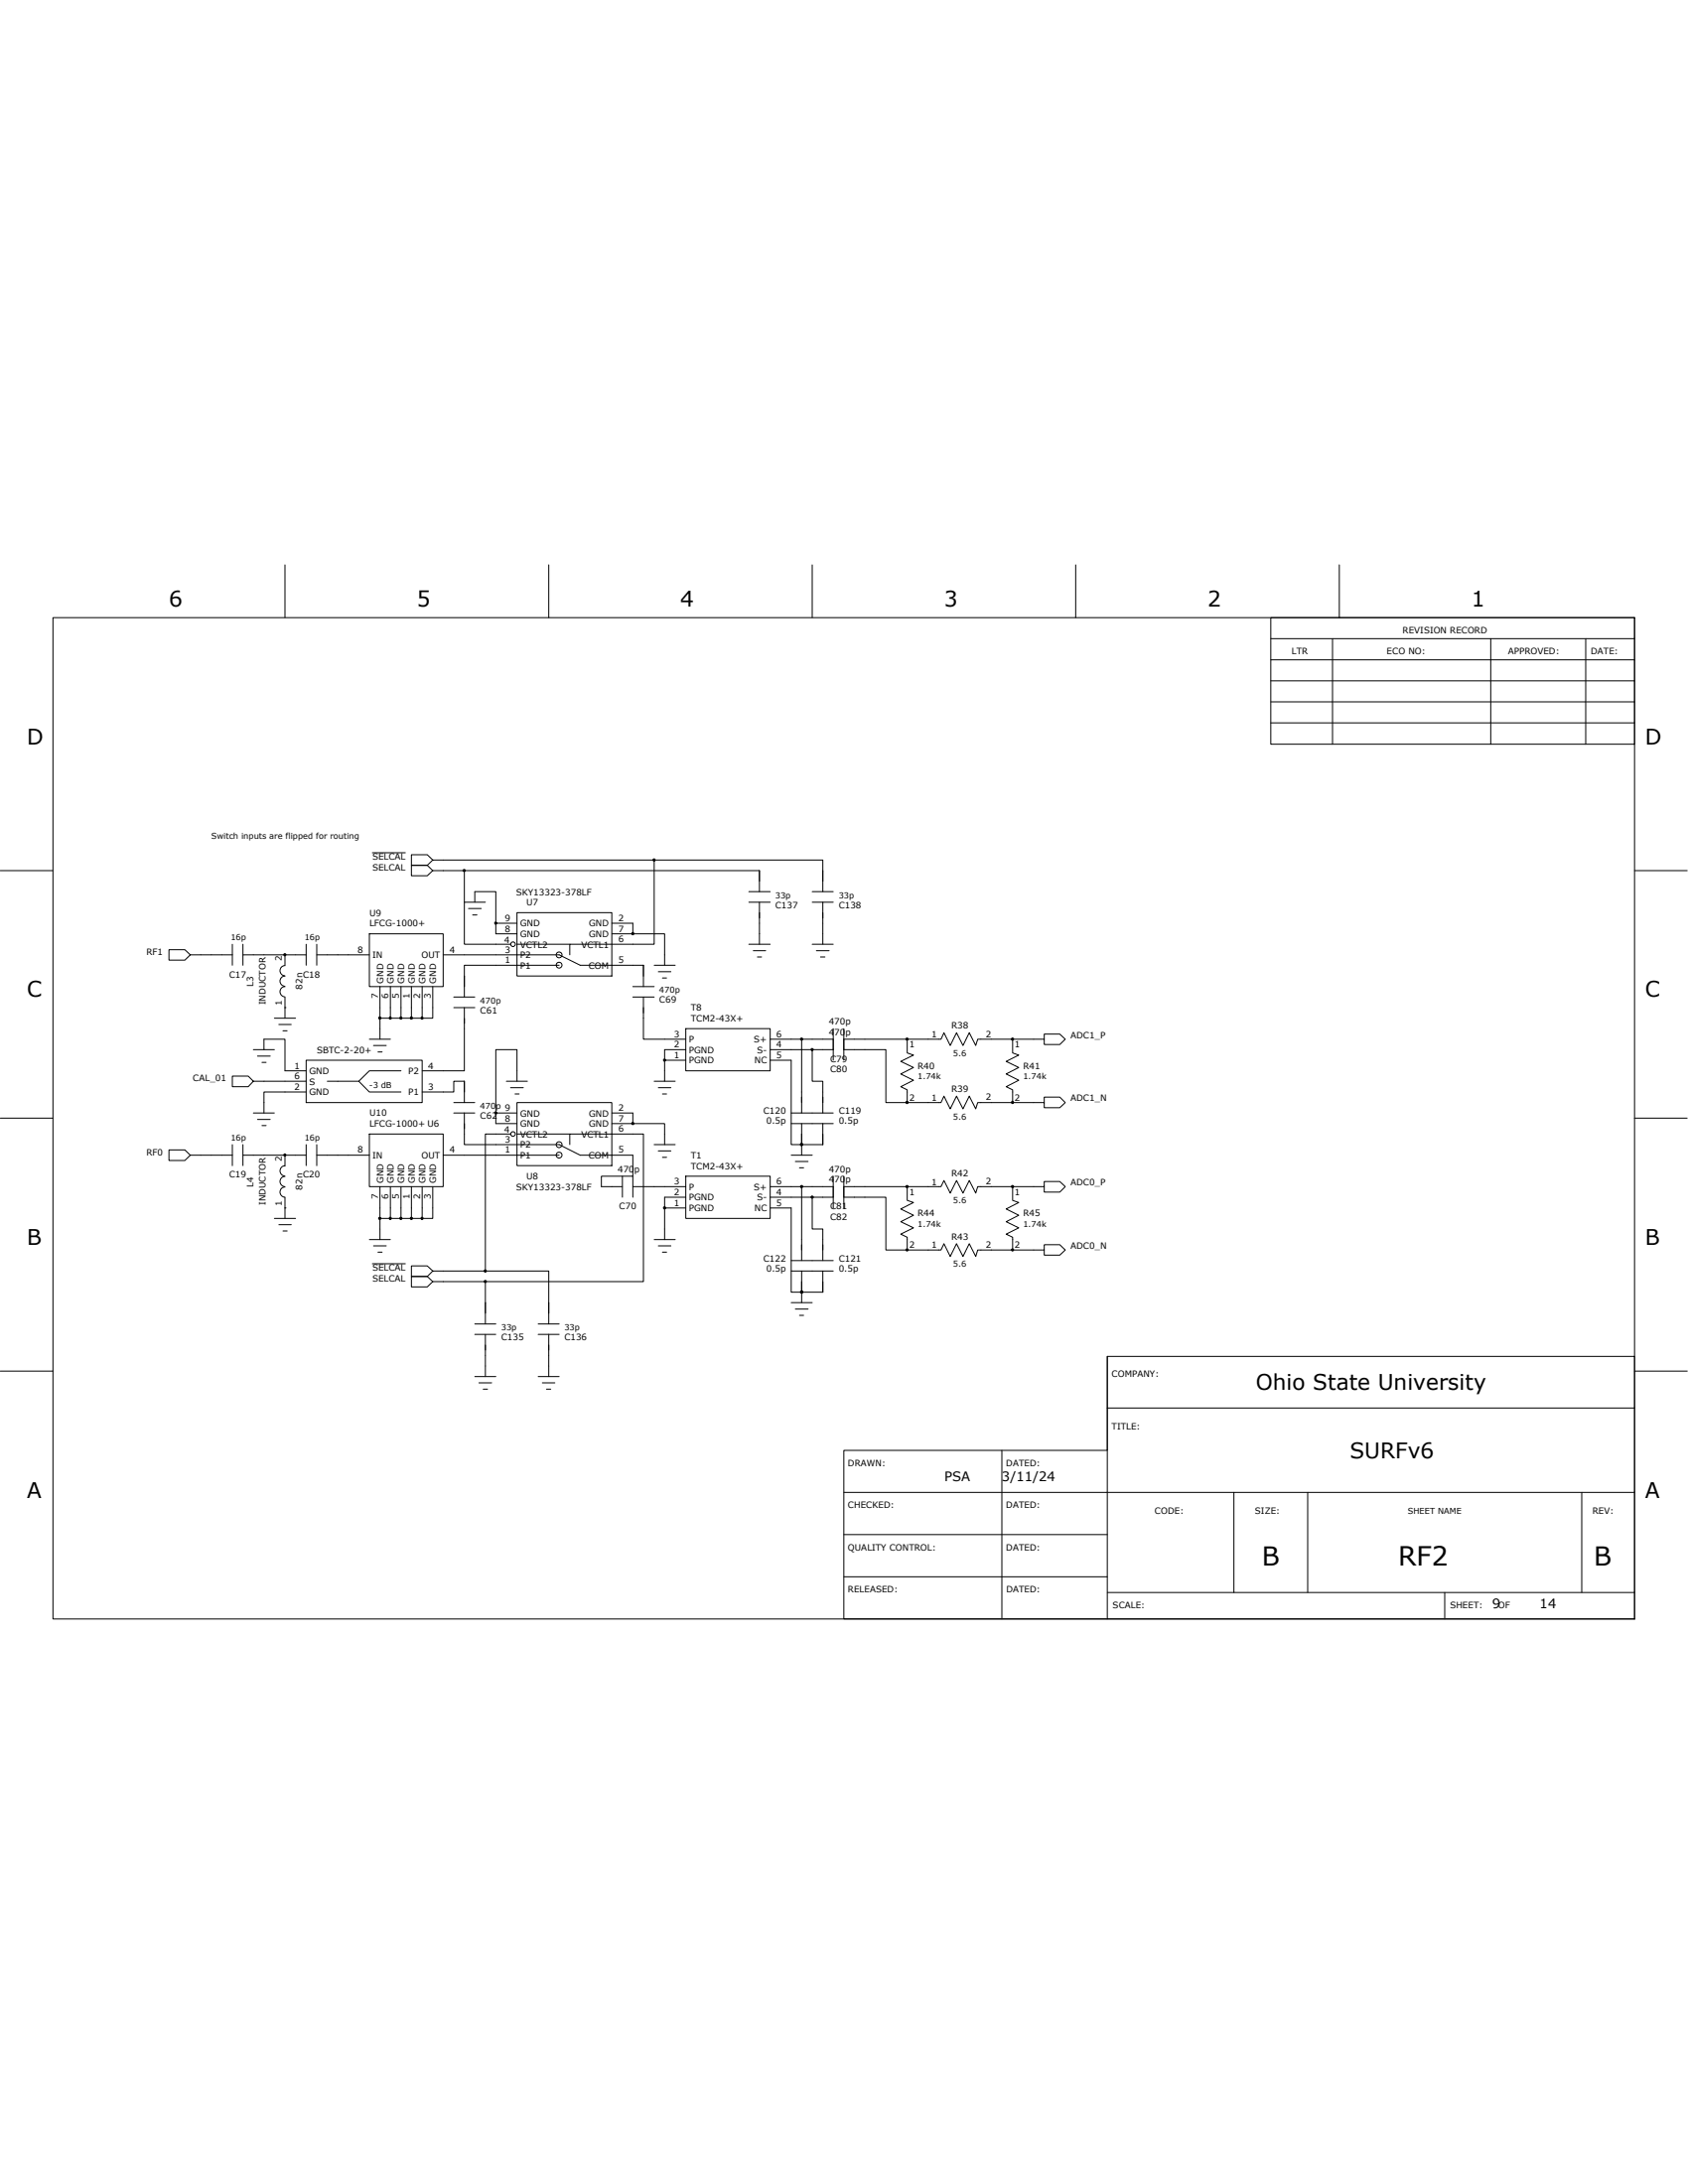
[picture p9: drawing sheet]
<svg xmlns="http://www.w3.org/2000/svg" width="216mm" height="279mm" viewBox="0 0 216 279" stroke-linecap="round" stroke-linejoin="round" font-family="sans-serif">
<g fill="none" stroke="#000" stroke-width=".13">
<path d="M6.8 79h202.3v128.1h-202.3zM36.4 72.3v6.7M70.2 72.3v6.7M103.9 72.3v6.7M137.6 72.3v6.7M162.5 79h46.6v16.2h-46.6zM171.3 72.3v6.7M162.5 81.7h46.6M162.5 84.4h46.6M162.5 89.8h46.6M162.5 92.5h46.6M162.5 87.1h46.6"/>
<path d="M170.4 81.7v13.5M190.7 81.7v13.5M202.8 81.7v13.5M0 111.4h6.8M47.2 119.5h9.5v6.7h-9.5zM47.6 109.1h4.2M55.4 111.4l-.7-.7h-2.1v1.3h2.1l.7-.6h41.7v2.7M55.4 110l-.7-.7h-2.1v1.4h2.1l.7-.7h28.3M59.4 111.4v9.4h5.9M59.4 115.4h2.7M59.9 116.2h1.7M60.5 117.1h.5"/>
<path d="M60.7 115.4v-1.3h2.7v5.4h2.7M63.4 118.1h2.7M66.1 116.8h12.2v8.1h-12.2zM78.3 118.1h2.6v1.4h4.1v4M78.3 119.5h2.6M83.7 110h21.5v4.1M83.7 110v10.8h-10.8v1.4M95.8 115.4h2.7M95.8 114.1h2.7M97.1 115.4v5.4M103.9 115.4h2.7M103.9 114.1h2.7"/>
<path d="M105.2 115.4v5.4M209.1 111.4h6.7M24.3 122.2l-.7-.7h-2v1.3h2l.7-.6h5.4M29.7 120.8v2.7M31.1 122.2h5.3M31.1 120.8v2.7M32.4 138.3l-.6-.6h-2.1v1.3h2.1l.6-.7h6.8M32.4 134.3h2.7M32.9 135.1h1.7M33.5 135.9h.5M33.8 134.3v-1.4h2.6v4.1h2.8M35.1 130.3h2.7"/>
<path d="M35.7 131.1h1.6M36.2 131.9h.5M36.4 126.2a.65 .65 0 0 0-.6 .7 .65 .65 0 0 0 .6 .6M36.4 124.9a.65 .65 0 0 0-.6 .6 .65 .65 0 0 0 .6 .7M36.4 123.5a.65 .65 0 0 0-.6 .7 .65 .65 0 0 0 .6 .6M36.4 128.9h.1M36.4 122.2v1.3M36.4 127.6v2.7M36.4 122.2h2.8M39.2 139.7h-5.4v2.7M39.2 135.6h14.8v5.5h-14.8zM39.2 120.8v2.7"/>
<path d="M40.5 122.2h6.7M40.5 120.8v2.7M41.9 138.3h4l1.3 1.4h4.1M47.2 132.9h2.7M47.8 133.8h1.6M48.3 134.6h.6M48.6 130.3h1.3M48.6 126.2v6.7M49.9 126.2v4.1h1.4M51.3 137h-4.1l-1.3 1.3M51.3 126.2v4.1h1.3M52.6 126.2v4.1h1.4"/>
<path d="M54 139.7h4v-1.4h1.4v2.8M54 126.2v4.1h1.4v-4.1M56.7 122.2h14.8l2.7 1.3h8.1v2.7M58 128.9h2.7M58 127.6h2.7M59.4 128.9v8.1h-5.4M64.8 138.3h2.7M65.3 139.1h1.6M65.9 140h.5M66.1 120.8h6.8M66.1 138.3v-4h-2.7v9.4h2.7M71.5 123.5h-12.1v4.1"/>
<path d="M80.9 127.6h2.8M80.9 126.2h2.8M82.3 127.6v5.3h5.4M83.7 138.3h2.7M83.7 123.5h2.7M84.2 139.1h1.6M84.2 124.3h1.6M84.7 140h.6M84.7 125.1h.6M85 135.6v2.7M85 135.6h2.7M87.7 134.3h-2.7v1.3"/>
<path d="M87.7 131.6h10.8v5.4h-10.8zM95.8 120.8h2.7M96.4 121.6h1.5M96.9 122.4h.5M98.5 135.6h2.7v10.8h1.3M98.5 132.9h8.1M98.5 134.3h8.1M102.5 132.9v9.5M103.9 134.3h.1M103.9 134.3v4h1.3v4.1M103.9 120.8h2.7M104.4 121.6h1.6"/>
<path d="M104.9 122.4h.6M106.6 131.6v4M107.9 134.3h5.4v6.8h7.1l.3-.9 .8 1.7 .8-1.7 .9 1.7 .8-1.7 .8 1.7 .3-.8h4.4M107.9 131.6v4M116 132.9h.1M116 132.9v1.8l.8 .3-1.6 .8 1.6 .8-1.6 .8 1.6 .8-1.6 .8 .8 .4v1.7M129.5 132.9h.1M129.5 132.9v1.8l.8 .3-1.6 .8 1.6 .8-1.6 .8 1.6 .8-1.6 .8 .8 .4v1.7M133.6 132.9v.7h2l.6-.7-.6-.6h-2v.6h-8.5l-.3 .9-.8-1.7-.8 1.7-.9-1.7-.8 1.7-.8-1.7-.3 .8h-12.5M0 143h6.8M24.3 147.8l-.7-.7h-2v1.4h2l.7-.7h5.4M29.7 146.4v2.7"/>
<path d="M31.1 146.4v2.7M32.4 142.4h2.7M32.9 143.2h1.7M33.5 144h.5M35.1 155.9h2.7M35.7 156.7h1.6M36.2 157.5h.5M36.4 147.8h-5.3M36.4 154.5h.1M36.4 151.9a.65 .65 0 0 0-.6 .6 .65 .65 0 0 0 .6 .7M36.4 150.5a.65 .65 0 0 0-.6 .7 .65 .65 0 0 0 .6 .6M36.4 149.2a.64 .64 0 0 0-.6 .6 .64 .64 0 0 0 .6 .7"/>
<path d="M36.4 147.8v1.3M36.4 153.2v2.7M36.4 147.8h2.8M39.2 146.4v2.7M40.5 146.4v2.7M47.2 145.1h9.5v6.7h-9.5zM47.2 147.8h-6.7M47.2 158.6h2.7M47.8 159.4h1.6M48.6 155.9h1.3M48.6 151.8v6.8M49.9 151.8v4.1h1.4"/>
<path d="M51.3 151.8v4.1h1.3M52.6 151.8v4.1h1.4M54 151.8v4.1h1.4v-4.1M56.7 147.8h14.8M58 142.4h2.7M58 141.1h2.7M59.4 142.4v4h12.1l2.7 1.4h6.7v2.7h-4v1.3h2.7M63.4 142.4h2.7M65.3 145.1h-3.2v17.5M66.1 145.1h6.8M66.1 141.1h12.2v8h-12.2zM72.9 146.4v-1.3h9.4v18.9h-20.2"/>
<path d="M78.3 142.4h2.6v1.3M78.3 143.7h2.6M79.6 150.5v2.7M80.9 143.7h4.1v2.7M80.9 151.8h6.8M80.9 150.5v2.7M83.7 158.6h2.7M83.7 146.4h2.7M84.2 159.4h1.6M84.2 147.2h1.6M84.7 148.1h.6M85 154.5h2.7"/>
<path d="M87.7 153.2h-2.7v5.4M87.7 150.5h10.8v5.4h-10.8zM98.5 154.5h2.7v10.8h1.3M98.5 153.2h8.1M98.5 151.8h8.1M101.2 142.4h5.4M101.2 143.7h5.4M101.2 147.8h2.7M101.7 148.6h1.7M102.3 149.4h.5M102.5 146.4h.1M102.5 151.8v9.5"/>
<path d="M102.5 143.7v4.1M103.9 153.2h.1M103.9 153.2v4h1.3v4.1M105.2 143.7v2.7h-2.7M106.6 150.5v4M107.9 153.2h5.4v6.7h7.1l.3-.8 .8 1.6 .8-1.6 .9 1.6 .8-1.6 .8 1.6 .3-.8h4.4M107.9 150.5v4M116 141.1h.1M116 151.8v1.8l.8 .2-1.6 .9 1.6 .8-1.6 .8 1.6 .8-1.6 .8 .8 .4v1.6M116 151.8h.1M116 159.9h.1M129.5 151.8v1.8l.8 .2-1.6 .9 1.6 .8-1.6 .8 1.6 .8-1.6 .8 .8 .4v1.6"/>
<path d="M129.5 151.8h.1M133.6 151.8v.7h2l.6-.7-.6-.6h-2v.6h-8.5l-.3 .8-.8-1.6-.8 1.6-.9-1.6-.8 1.6-.8-1.6-.3 .8h-12.5M133.6 141.1v.6h2l.6-.6-.6-.7h-2v.7h-4.1M133.6 159.9v.7h2l.6-.7-.6-.7h-2v.7h-4.1M209.1 143h6.7M0 175.4h6.8M47.6 161.7h4.2M48.3 160.2h.6M55.4 162.6l-.7-.7h-2.1v1.4h2.1l.7-.7h6.7M55.4 164l-.7-.7h-2.1v1.3h2.1l.7-.6h6.7M60.7 170.7h2.7M60.7 169.4h2.7"/>
<path d="M60.7 176.1h2.7M61.3 176.9h1.6M61.8 177.7h.6M62.1 162.6h8.1v6.8M62.1 164v5.4M62.1 170.7v5.4M68.8 170.7h2.7M68.8 169.4h2.7M68.8 176.1h2.7M69.4 176.9h1.6M69.9 177.7h.5M70.2 170.7v5.4"/>
<path d="M84.7 160.2h.6M101.2 161.3h5.4M101.2 162.6h5.4M101.2 166.6h2.7M101.7 167.5h1.7M102.3 168.3h.5M102.5 165.3h.1M102.5 162.6v4M105.2 162.6v2.7h-2.7M141.6 173.5v33.6M209.1 175.4h6.7M107.9 196.3h33.7"/>
<path d="M107.9 185.5h33.7v-12h67.5v33.6h-101.2zM128.1 185.5v21.6M141.6 180.1h67.5M157.8 190.9v12.8M167.3 190.9v12.8M202.3 190.9v12.8M209.1 190.9h-101.2M107.9 201.7h33.7M141.6 203.7h67.5M184.8 203.7v3.4"/>
<circle cx="65.6" cy="120.8" r=".3"/>
<circle cx="71.5" cy="123.5" r=".38"/>
<circle cx="71.5" cy="122.2" r=".38"/>
<circle cx="65.6" cy="145.1" r=".3"/>
<circle cx="71.5" cy="146.4" r=".38"/>
<circle cx="71.5" cy="147.8" r=".38"/>
</g>
<g fill="#000" stroke="#000" stroke-width=".13">
<path d="M59.3 111.3h.2v.2h-.2z" fill-rule="evenodd"/>
<path d="M63.3 118h.2v.2h-.2z" fill-rule="evenodd"/>
<path d="M83.6 109.9h.2v.2h-.2z" fill-rule="evenodd"/>
<path d="M36.3 122h.2v.2h-.2z" fill-rule="evenodd"/>
<path d="M49.8 130.1h.2v.2h-.2z" fill-rule="evenodd"/>
<path d="M51.2 130.1h.2v.2h-.2z" fill-rule="evenodd"/>
<path d="M53.9 130.1h.2v.2h-.2z" fill-rule="evenodd"/>
<path d="M84.9 135.5h.2v.2h-.2z" fill-rule="evenodd"/>
<path d="M102.4 132.8h.2v.2h-.2z" fill-rule="evenodd"/>
<path d="M103.8 134.2h.2v.2h-.2z" fill-rule="evenodd"/>
<path d="M115.9 132.8h.2v.2h-.2z" fill-rule="evenodd"/>
<path d="M129.4 132.8h.2v.2h-.2z" fill-rule="evenodd"/>
<path d="M36.3 147.7h.2v.2h-.2z" fill-rule="evenodd"/>
<path d="M49.8 155.8h.2v.2h-.2z" fill-rule="evenodd"/>
<path d="M51.2 155.8h.2v.2h-.2z" fill-rule="evenodd"/>
<path d="M53.9 155.8h.2v.2h-.2z" fill-rule="evenodd"/>
<path d="M63.3 142.3h.2v.2h-.2z" fill-rule="evenodd"/>
<path d="M80.8 143.6h.2v.2h-.2z" fill-rule="evenodd"/>
<path d="M84.9 154.4h.2v.2h-.2z" fill-rule="evenodd"/>
<path d="M102.4 146.3h.2v.2h-.2z" fill-rule="evenodd"/>
<path d="M102.4 146.3h.2v.2h-.2z" fill-rule="evenodd"/>
<path d="M103.8 153h.2v.2h-.2z" fill-rule="evenodd"/>
<path d="M115.9 159.8h.2v.2h-.2z" fill-rule="evenodd"/>
<path d="M129.4 140.9h.2v.2h-.2z" fill-rule="evenodd"/>
<path d="M129.4 151.7h.2v.2h-.2z" fill-rule="evenodd"/>
<path d="M129.4 159.8h.2v.2h-.2z" fill-rule="evenodd"/>
<path d="M62 163.8h.2v.2h-.2z" fill-rule="evenodd"/>
<path d="M62 162.5h.2v.2h-.2z" fill-rule="evenodd"/>
<circle cx="80.9" cy="119.4" r=".15"/>
<circle cx="48.6" cy="130.2" r=".15"/>
<circle cx="52.6" cy="130.2" r=".15"/>
<circle cx="48.6" cy="155.9" r=".15"/>
<circle cx="52.6" cy="155.9" r=".15"/>
<circle cx="102.5" cy="151.8" r=".15"/>
<circle cx="116" cy="151.8" r=".15"/>
<circle cx="116" cy="141" r=".15"/>
<circle cx="102.5" cy="165.3" r=".15"/>
</g>
<text font-size="3.4" x="178.8" y="200.3">RF2</text>
<g font-size="3.3">
<text x="161.4" y="200.3">B</text>
<text x="203.9" y="200.3">B</text>
</g>
<g font-size="2.8">
<text x="21.6" y="77.6">6</text>
<text x="53.3" y="77.6">5</text>
<text x="87" y="77.6">4</text>
<text x="120.7" y="77.6">3</text>
<text x="154.5" y="77.6">2</text>
<text x="188.2" y="77.6">1</text>
<text x="3.4" y="95.2">D</text>
<text x="210.4" y="95.2">D</text>
<text x="3.4" y="127.6">C</text>
<text x="210.4" y="127.6">C</text>
<text x="3.4" y="159.2">B</text>
<text x="210.4" y="159.2">B</text>
<text x="160.6" y="177.8">Ohio State University</text>
<text x="3.4" y="191.6">A</text>
<text x="172.7" y="186.6">SURFv6</text>
<text x="210.4" y="191.6">A</text>
</g>
<g font-size="1.7">
<text x="120.8" y="189.5">PSA</text>
<text x="128.1" y="189.5">3/11/24</text>
<text x="190.9" y="205.7">9</text>
<text x="196.9" y="205.7">14</text>
</g>
<g font-size="1.1">
<text x="165.2" y="83.7">LTR</text>
<text x="177.4" y="83.7">ECO NO:</text>
<text x="179.4" y="81">REVISION RECORD</text>
<text x="192.9" y="83.7">APPROVED:</text>
<text x="203.5" y="83.7">DATE:</text>
<text x="47.6" y="111.4">SELCAL</text>
<text x="47.6" y="110">SELCAL</text>
<text x="47.2" y="117.2">U9</text>
<text x="47.2" y="118.5">LFCG-1000+</text>
<text x="64.6" y="119.2">8</text>
<text x="64.6" y="117.9">9</text>
<text x="66" y="114.5">SKY13323-378LF</text>
<text x="66.5" y="119.9">GND</text>
<text x="66.5" y="118.5">GND</text>
<text x="67.3" y="115.8">U7</text>
<text x="75.3" y="119.9">GND</text>
<text x="75.3" y="118.5">GND</text>
<text x="79.1" y="117.9">2</text>
<text x="79.1" y="119.2">7</text>
<text x="99.2" y="116.1">C137</text>
<text x="107.3" y="116.1">C138</text>
<text x="18.7" y="122.2">RF1</text>
<text x="29.3" y="125">C17</text>
<text x="36" y="123" transform="rotate(-90 36 123)">2</text>
<text x="38.8" y="125">C18</text>
<text x="45.7" y="121.9">8</text>
<text x="47.6" y="122.6">IN</text>
<text x="49" y="125.8" transform="rotate(-90 49 125.8)">GND</text>
<text x="50.4" y="125.8" transform="rotate(-90 50.4 125.8)">GND</text>
<text x="51.7" y="125.8" transform="rotate(-90 51.7 125.8)">GND</text>
<text x="53" y="125.8" transform="rotate(-90 53 125.8)">GND</text>
<text x="53.9" y="122.6">OUT</text>
<text x="54.4" y="125.8" transform="rotate(-90 54.4 125.8)">GND</text>
<text x="55.8" y="125.8" transform="rotate(-90 55.8 125.8)">GND</text>
<text x="57.5" y="121.9">4</text>
<text x="64.5" y="120.6">4</text>
<text x="64.6" y="123.2">1</text>
<text x="64.6" y="121.9">3</text>
<text x="66.5" y="123.9">P1</text>
<text x="66.5" y="122.6">P2</text>
<text x="66.5" y="121.2">VCTL2</text>
<text x="74.3" y="121.2">VCTL1</text>
<text x="75.3" y="123.9">COM</text>
<text x="79.1" y="123.2">5</text>
<text x="79.1" y="120.5">6</text>
<text x="32.4" y="126.2" transform="rotate(-90 32.4 126.2)">L3</text>
<text x="34" y="128.6" transform="rotate(-90 34 128.6)">INDUCTOR</text>
<text x="36" y="128.7" transform="rotate(-90 36 128.7)">1</text>
<text x="38.7" y="126.6" transform="rotate(-90 38.7 126.6)">82n</text>
<text x="48.3" y="127.7" transform="rotate(-90 48.3 127.7)">7</text>
<text x="49.7" y="127.7" transform="rotate(-90 49.7 127.7)">6</text>
<text x="51" y="127.7" transform="rotate(-90 51 127.7)">5</text>
<text x="52.4" y="127.7" transform="rotate(-90 52.4 127.7)">1</text>
<text x="53.7" y="127.7" transform="rotate(-90 53.7 127.7)">2</text>
<text x="55.1" y="127.7" transform="rotate(-90 55.1 127.7)">3</text>
<text x="61.4" y="129.6">C61</text>
<text x="84.3" y="128.2">C69</text>
<text x="88.4" y="129.3">T8</text>
<text x="88.4" y="130.7">TCM2-43X+</text>
<text x="106" y="131.1">470p</text>
<text x="121.7" y="131.6">R38</text>
<text x="37.7" y="136.7">1</text>
<text x="39.5" y="137.4">GND</text>
<text x="40.5" y="134.7">SBTC-2-20+</text>
<text x="52.2" y="137.4">P2</text>
<text x="54.8" y="136.7">4</text>
<text x="86.2" y="135.4">1</text>
<text x="86.2" y="134">2</text>
<text x="86.2" y="132.7">3</text>
<text x="88.1" y="136.1">PGND</text>
<text x="88.1" y="134.7">PGND</text>
<text x="88.1" y="133.4">P</text>
<text x="96.4" y="133.4">S+</text>
<text x="96.5" y="136.1">NC</text>
<text x="96.8" y="134.7">S-</text>
<text x="99.3" y="135.4">5</text>
<text x="99.3" y="134">4</text>
<text x="99.3" y="132.7">6</text>
<text x="106" y="132.4">470p</text>
<text x="106.2" y="135.8">C79</text>
<text x="106.2" y="137.2">C80</text>
<text x="116.3" y="134">1</text>
<text x="117.4" y="136.7">R40</text>
<text x="119.2" y="132.7">1</text>
<text x="126.1" y="132.7">2</text>
<text x="129.8" y="134">1</text>
<text x="130.9" y="136.7">R41</text>
<text x="136.9" y="132.8">ADC1_P</text>
<text x="24.7" y="138.3">CAL_01</text>
<text x="37.7" y="139.4">2</text>
<text x="37.7" y="138.1">6</text>
<text x="39.5" y="138.7">S</text>
<text x="39.5" y="140.1">GND</text>
<text x="47.2" y="142.8">U10</text>
<text x="52.2" y="140.1">P1</text>
<text x="54.8" y="139.4">3</text>
<text x="61.4" y="143.1">C62</text>
<text x="64.6" y="143.5">8</text>
<text x="66.5" y="142.8">GND</text>
<text x="75.3" y="142.8">GND</text>
<text x="79.1" y="142.1">2</text>
<text x="79.1" y="143.5">7</text>
<text x="97.6" y="142.5">C120</text>
<text x="98" y="143.8">0.5p</text>
<text x="107.3" y="142.5">C119</text>
<text x="107.3" y="143.8">0.5p</text>
<text x="116.3" y="140.8">2</text>
<text x="119.2" y="140.8">1</text>
<text x="121.7" y="139.7">R39</text>
<text x="126.1" y="140.8">2</text>
<text x="129.8" y="140.8">2</text>
<text x="136.9" y="140.9">ADC1_N</text>
<text x="18.7" y="147.8">RF0</text>
<text x="36" y="148.6" transform="rotate(-90 36 148.6)">2</text>
<text x="45.7" y="147.5">8</text>
<text x="47.2" y="144.2">LFCG-1000+ U6</text>
<text x="47.6" y="148.2">IN</text>
<text x="53.9" y="148.2">OUT</text>
<text x="57.5" y="147.5">4</text>
<text x="64.5" y="144.9">4</text>
<text x="64.6" y="147.5">1</text>
<text x="64.6" y="146.2">3</text>
<text x="66.5" y="148.2">P1</text>
<text x="66.5" y="146.9">P2</text>
<text x="66.5" y="145.5">VCTL2</text>
<text x="66.5" y="144.2">GND</text>
<text x="74.3" y="145.5">VCTL1</text>
<text x="75.3" y="148.2">COM</text>
<text x="75.3" y="144.2">GND</text>
<text x="79" y="149.9">470p</text>
<text x="79.1" y="147.5">5</text>
<text x="79.1" y="144.8">6</text>
<text x="88.4" y="148.2">T1</text>
<text x="88.4" y="149.5">TCM2-43X+</text>
<text x="106" y="149.9">470p</text>
<text x="29.3" y="150.7">C19</text>
<text x="32.4" y="151.8" transform="rotate(-90 32.4 151.8)">L4</text>
<text x="34" y="154.2" transform="rotate(-90 34 154.2)">INDUCTOR</text>
<text x="36" y="154.3" transform="rotate(-90 36 154.3)">1</text>
<text x="38.7" y="152.2" transform="rotate(-90 38.7 152.2)">82n</text>
<text x="38.8" y="150.7">C20</text>
<text x="48.3" y="153.4" transform="rotate(-90 48.3 153.4)">7</text>
<text x="49" y="151.4" transform="rotate(-90 49 151.4)">GND</text>
<text x="49.7" y="153.4" transform="rotate(-90 49.7 153.4)">6</text>
<text x="50.4" y="151.4" transform="rotate(-90 50.4 151.4)">GND</text>
<text x="51" y="153.4" transform="rotate(-90 51 153.4)">5</text>
<text x="51.7" y="151.4" transform="rotate(-90 51.7 151.4)">GND</text>
<text x="52.4" y="153.4" transform="rotate(-90 52.4 153.4)">1</text>
<text x="53" y="151.4" transform="rotate(-90 53 151.4)">GND</text>
<text x="53.7" y="153.4" transform="rotate(-90 53.7 153.4)">2</text>
<text x="54.4" y="151.4" transform="rotate(-90 54.4 151.4)">GND</text>
<text x="55.1" y="153.4" transform="rotate(-90 55.1 153.4)">3</text>
<text x="55.8" y="151.4" transform="rotate(-90 55.8 151.4)">GND</text>
<text x="66" y="152.2">SKY13323-378LF</text>
<text x="67.3" y="150.9">U8</text>
<text x="79.2" y="154.7">C70</text>
<text x="86.2" y="154.3">1</text>
<text x="86.2" y="152.9">2</text>
<text x="86.2" y="151.6">3</text>
<text x="88.1" y="155">PGND</text>
<text x="88.1" y="153.6">PGND</text>
<text x="88.1" y="152.2">P</text>
<text x="96.4" y="152.2">S+</text>
<text x="96.5" y="155">NC</text>
<text x="96.8" y="153.6">S-</text>
<text x="99.3" y="154.3">5</text>
<text x="99.3" y="152.9">4</text>
<text x="99.3" y="151.6">6</text>
<text x="106" y="151.3">470p</text>
<text x="106.2" y="154.7">C81</text>
<text x="116.3" y="152.9">1</text>
<text x="117.4" y="155.6">R44</text>
<text x="119.2" y="151.6">1</text>
<text x="121.7" y="150.5">R42</text>
<text x="126.1" y="151.6">2</text>
<text x="129.8" y="152.9">1</text>
<text x="130.9" y="155.6">R45</text>
<text x="136.9" y="151.7">ADC0_P</text>
<text x="97.6" y="161.4">C122</text>
<text x="106.2" y="156">C82</text>
<text x="107.3" y="161.4">C121</text>
<text x="116.3" y="159.7">2</text>
<text x="119.2" y="159.7">1</text>
<text x="121.7" y="158.6">R43</text>
<text x="126.1" y="159.6">2</text>
<text x="129.8" y="159.7">2</text>
<text x="136.9" y="159.8">ADC0_N</text>
<text x="47.6" y="162.6">SELCAL</text>
<text x="47.6" y="164">SELCAL</text>
<text x="98" y="162.6">0.5p</text>
<text x="107.3" y="162.6">0.5p</text>
<text x="64.1" y="171.4">C135</text>
<text x="72.2" y="171.4">C136</text>
<text x="142.2" y="176.1">COMPANY:</text>
<text x="142.2" y="182.8">TITLE:</text>
<text x="108.5" y="187.6">DRAWN:</text>
<text x="128.7" y="187.6">DATED:</text>
<text x="108.5" y="193">CHECKED:</text>
<text x="128.7" y="193">DATED:</text>
<text x="147.7" y="193.6">CODE:</text>
<text x="160.5" y="193.6">SIZE:</text>
<text x="203.7" y="193.6">REV:</text>
<text x="108.5" y="203.7">RELEASED:</text>
<text x="108.5" y="198.4">QUALITY CONTROL:</text>
<text x="128.7" y="198.4">DATED:</text>
<text x="128.7" y="203.7">DATED:</text>
<text x="142.3" y="205.8">SCALE:</text>
<text x="185.5" y="205.8">SHEET:</text>
<text x="191.6" y="205.8">OF</text>
</g>
<g font-size="1">
<text x="27" y="107.3">Switch inputs are flipped for routing</text>
<text x="99.2" y="114.9">33p</text>
<text x="107.3" y="114.9">33p</text>
<text x="29.5" y="120.3">16p</text>
<text x="38.9" y="120.3">16p</text>
<text x="61.4" y="128.4">470p</text>
<text x="84.3" y="127">470p</text>
<text x="121.9" y="135.1">5.6</text>
<text x="47.2" y="139.1">-3 dB</text>
<text x="61.4" y="141.9">470p 9</text>
<text x="117.4" y="138.1">1.74k</text>
<text x="121.9" y="143.2">5.6</text>
<text x="130.9" y="138.1">1.74k</text>
<text x="29.5" y="145.9">16p</text>
<text x="38.9" y="145.9">16p</text>
<text x="121.9" y="154">5.6</text>
<text x="117.4" y="156.9">1.74k</text>
<text x="130.9" y="156.9">1.74k</text>
<text x="121.9" y="162.1">5.6</text>
<text x="64.1" y="170.2">33p</text>
<text x="72.2" y="170.2">33p</text>
<text x="180.1" y="193.6">SHEET NAME</text>
</g>
</svg>
